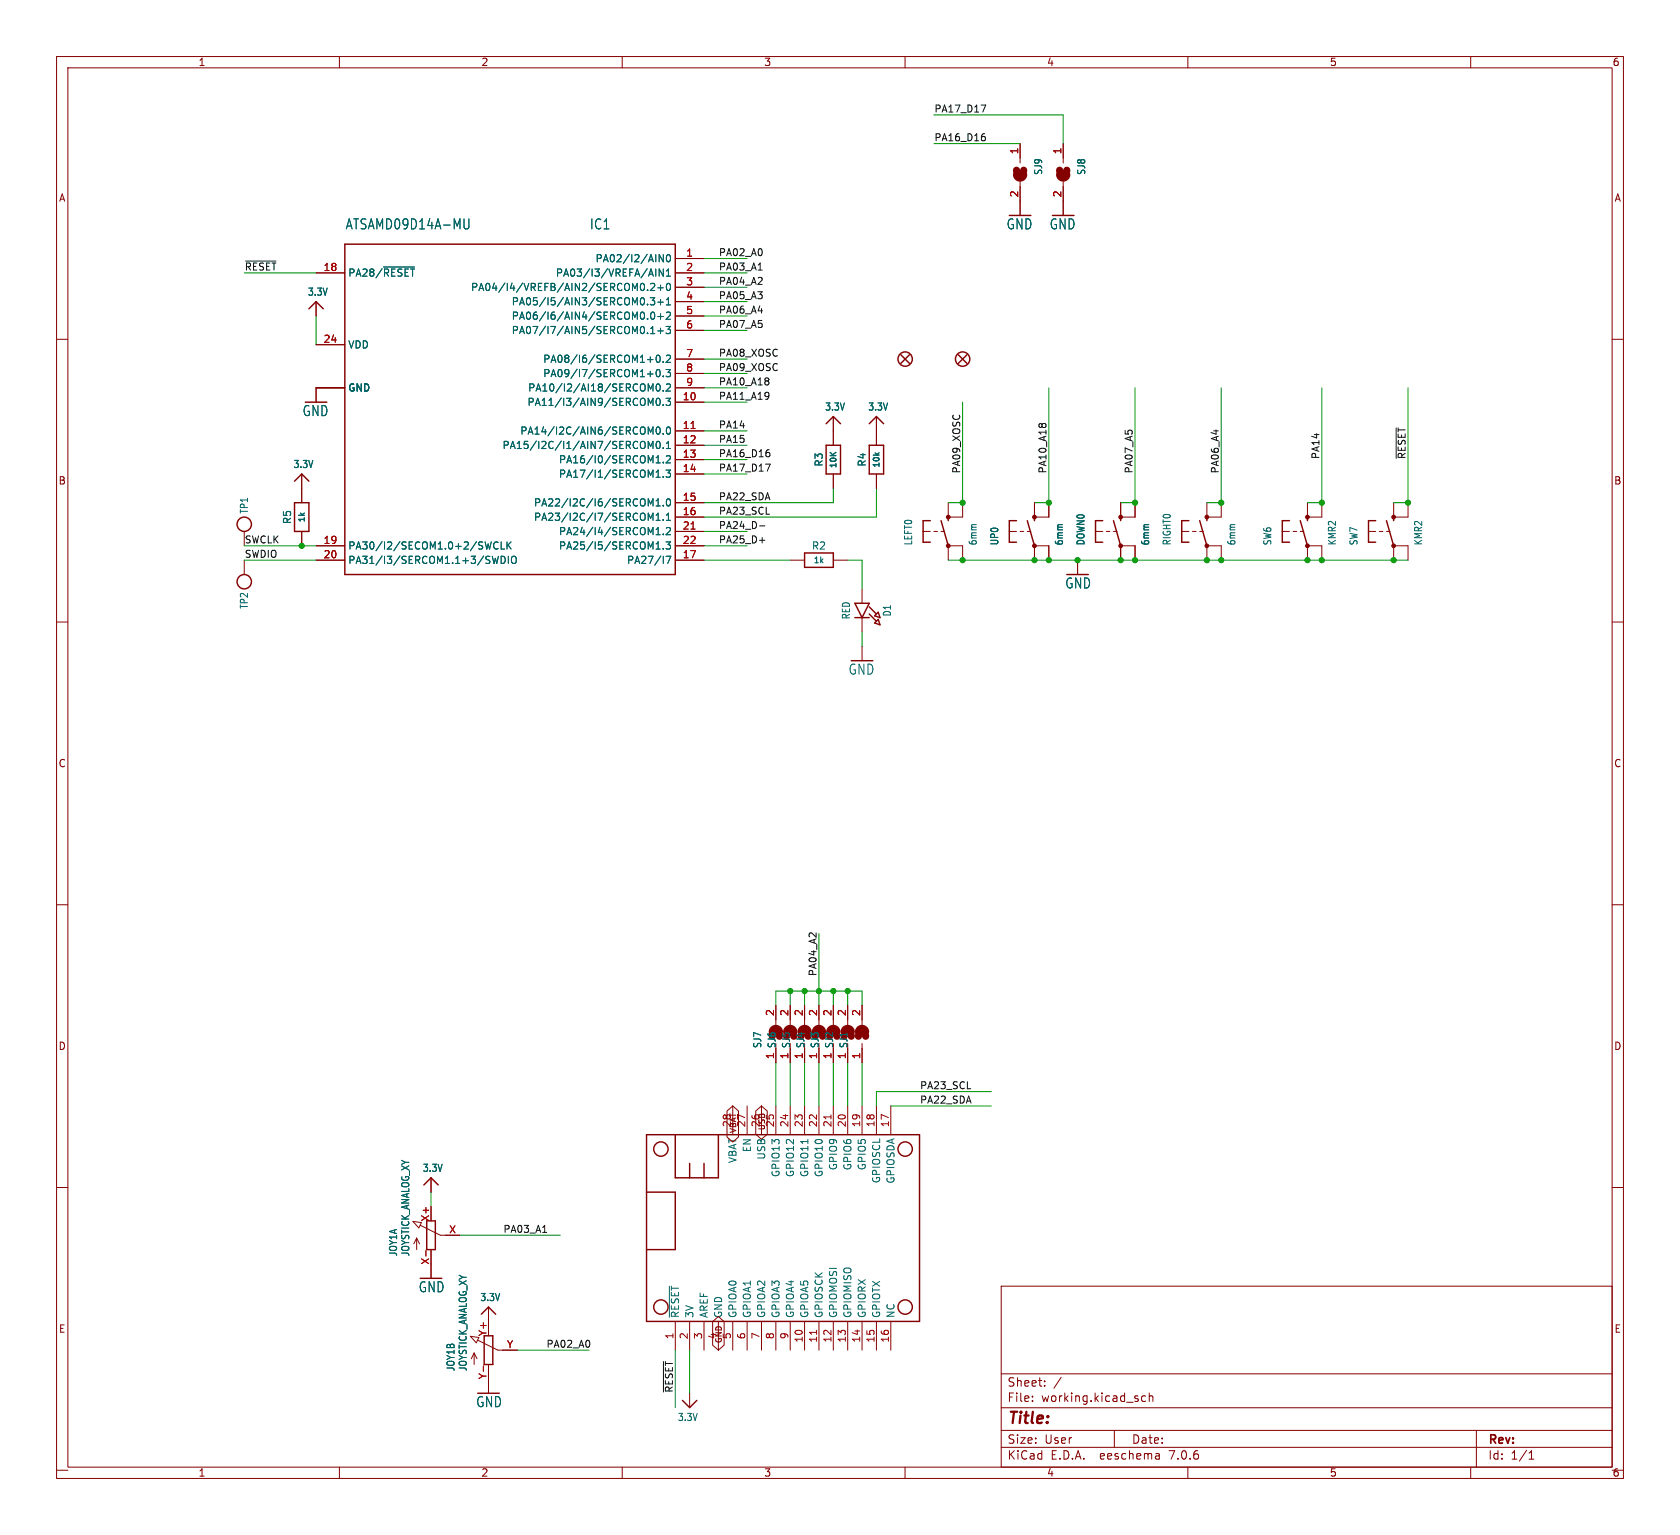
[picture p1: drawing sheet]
<svg xmlns="http://www.w3.org/2000/svg" width="297mm" height="271mm" viewBox="0 0 297 271" stroke-linecap="round" stroke-linejoin="round" font-family="sans-serif">
<g fill="none" stroke="#840000" stroke-width=".18">
<path d="M10 10h277v251.4h-277zM12 12h273v247.4h-273zM60 10v2M110 10v2M160 10v2M210 10v2M260 10v2M180.3 25.4v3.4M180.3 32.1v6M188 25.4v3.4M188 32.1v6M10 60h2"/>
<path d="M55.9 53.3v2.6M55.9 48.3h5.1M119.4 45.7h5.1M119.4 48.3h5.1M119.4 50.8h5.1M119.4 53.3h5.1M119.4 55.9h5.1M119.4 58.4h5.1M285 60h2M55.9 61h5.1M61 68.6h-5.1v2.5M119.4 71.1h5.1"/>
<path d="M119.4 76.2h5.1M119.4 78.7h5.1M119.4 68.6h5.1M119.4 63.5h5.1M119.4 66h5.1M147.3 73.7v5M154.9 73.7v5M43.2 94v2.5M43.2 99.1v2.5M53.3 83.8v5.1M53.3 94v2.5M55.9 96.5h5.1"/>
<path d="M55.9 99.1h5.1M119.4 96.5h5.1M119.4 94h5.1M119.4 91.4h5.1M119.4 99.1h5.1M119.4 81.3h5.1M119.4 83.8h5.1M119.4 88.9h5.1M139.7 99.1h2.5M147.3 99.1h2.6M147.3 83.8v2.6M154.9 83.8v2.6"/>
<path d="M163.2 94h1.3M165.1 94h.6M166.4 94h.6M167.6 99.1v-2.6h2.6v2.6M167.6 88.9v2.5h2.6v-2.5M178.4 94h1.3M180.3 94h.7M181.6 94h.6M182.9 99.1v-2.6h2.5v2.6M182.9 88.9v2.5h2.5v-2.5M190.5 99.1v2.5M193.7 94h1.2"/>
<path d="M195.6 94h.6M196.8 94h.7M198.1 99.1v-2.6h2.6v2.6M198.1 88.9v2.5h2.6v-2.5M208.9 94h1.3M210.8 94h.7M212.1 94h.6M213.4 99.1v-2.6h2.5v2.6M213.4 88.9v2.5h2.5v-2.5M226.7 94h1.3M228.6 94h.6M229.9 94h.6"/>
<path d="M231.1 99.1v-2.6h2.6v2.6M231.1 88.9v2.5h2.6v-2.5M241.9 94h1.3M243.8 94h.7M245.1 94h.6M246.4 99.1v-2.6h2.5v2.6M246.4 88.9v2.5h2.5v-2.5M10 110h2M152.4 104.1v2.6M152.4 109.2v2.6M152.4 114.3v2.5M285 110h2"/>
<path d="M10 160h2M285 160h2M137.2 177.8v3.4M139.7 177.8v3.4M142.2 177.8v3.4M144.8 177.8v3.4M147.3 177.8v3.4M149.9 177.8v3.4M152.4 177.8v3.4M128.5 196.5l1-.9 1.1 .9v4.6l-1.1 .9-1-.9zM129.5 195.6v5.1M132.1 195.6v5.1"/>
<path d="M133.6 196.5l1-.9 1 .9v4.1l-1 .9-1-.9zM134.6 195.6v5.1M137.2 185.4v2.6M137.2 195.6v5.1M139.7 185.4v2.6M139.7 195.6v5.1M142.2 185.4v2.6M142.2 195.6v5.1M144.8 185.4v2.6M144.8 195.6v5.1M147.3 185.4v2.6M147.3 195.6v5.1"/>
<path d="M149.9 185.4v2.6M149.9 195.6v5.1M152.4 184.5v3.5M152.4 195.6v5.1M154.9 195.6v5.1M157.5 195.6v5.1M10 210h2M73 216l1.5 .2-.5 .9zM73.7 218.9l.5 1.1M73.7 218.9v2.1M73.7 218.9l-.5 1.1M74.3 216.7l3.6 1.7h3.4"/>
<path d="M76.2 208.3v2.5M285 210h2M76.2 221v5.1M83.2 236.3l1.5 .2-.5 1zM83.8 239.3v2M83.8 239.3l-.5 1M83.8 239.3l.5 1M84.5 237l3.5 1.8h3.4M86.4 231.1v2.6M119.4 233.7v5.1M121.9 233.7v5.1M124.5 233.7v5.1"/>
<path d="M126 233.7l1-.9 1 .9v4.2l-1 .9-1-.9zM127 233.7v5.1M129.5 233.7v5.1M132.1 233.7v5.1M134.6 233.7v5.1M137.2 233.7v5.1M139.7 233.7v5.1M142.2 233.7v5.1M144.8 233.7v5.1M147.3 233.7v5.1M149.9 233.7v5.1M152.4 233.7v5.1"/>
<path d="M154.9 233.7v5.1M157.5 233.7v5.1M177 227.4h108v32h-108zM10 260h2M60 259.4v2M86.4 241.3v5.1M110 259.4v2M121.9 246.4v2.5M160 259.4v2M177 255.9h108M177 252.9h108M177 248.9h108"/>
<path d="M177 242.9h108M182.5 247.7v.1M182.5 246.9v.1M184.7 245v.1M184.7 244.2v.2M187.6 243.6l-1.3 1.9M197 252.9v3M202.5 246.9l-.4-.1-.3 .3v.4l.2 .3h.5M203.2 247l.2-.2 .3 .1 .1 .9M203.2 246.3v1.5M204.9 257.1l.1 .9M205 258h-.2"/>
<path d="M205 257.4l-.2 .1M210 259.4v2M260 259.4v2M261 252.9v6.5M270.3 258h.9M270.3 257l.4-.5v1.5M285 260h2"/>
</g>
<g fill="none" stroke="#840000" stroke-width=".25">
<path d="M54.6 54.6l1.3-1.3 1.2 1.3M61 43.2h58.4v58.4h-58.4zM146 78.7h2.6v5.1h-2.6zM146 74.9l1.3-1.2 1.3 1.2M153.7 78.7h2.5v5.1h-2.5zM153.7 74.9l1.2-1.2 1.3 1.2M159.3 62.7l1.5 1.6M160.8 62.7l-1.5 1.6M169.4 62.7l1.5 1.6M170.9 62.7l-1.5 1.6M52.1 88.9h2.5v5.1h-2.5zM52.1 85.1l1.2-1.3 1.3 1.3"/>
<path d="M142.2 97.8h5.1v2.5h-5.1zM164.5 92.1h-1.3v3.8h1.3M166.4 92.1l1.2 4.4M167.6 91.4v.7M179.7 92.1h-1.3v3.8h1.3M181.6 92.1l1.3 4.4M182.9 91.4v.7M194.9 92.1h-1.2v3.8h1.2M196.8 92.1l1.3 4.4M198.1 91.4v.7M210.2 92.1h-1.3v3.8h1.3M212.1 92.1l1.3 4.4"/>
<path d="M213.4 91.4v.7M228 92.1h-1.3v3.8h1.3M229.9 92.1l1.2 4.4M231.1 91.4v.7M243.2 92.1h-1.3v3.8h1.3M245.1 92.1l1.3 4.4M246.4 91.4v.7M151.1 106.7h2.6l-1.3 2.5zM151.1 109.2h2.6M153.7 107.3l1.2 1.3M153.7 108.6l1.2 1.3M154.6 108.9l.7-.6 .3 .9z"/>
<path d="M154.6 110.2l.7-.7 .3 1zM74.9 209.5l1.3-1.2 1.3 1.2M75.4 215.9h1.6v5.1h-1.6zM114.3 210.8h5.1v10.2h-5.1M114.3 200.7h48.3v33h-48.3zM119.4 200.7v7.6h7.6v-7.6M121.9 205.7v2.6M124.5 205.7v2.6M85.1 232.4l1.3-1.3 1.2 1.3M85.6 236.2h1.5v5.1h-1.5zM120.6 247.6l1.3 1.3 1.3-1.3"/>
<circle cx="160" cy="63.5" r="1.27"/>
<circle cx="170.2" cy="63.5" r="1.27"/>
<circle cx="43.2" cy="92.7" r="1.27"/>
<circle cx="43.2" cy="102.9" r="1.27"/>
<circle cx="116.8" cy="203.2" r="1.27"/>
<circle cx="160" cy="203.2" r="1.27"/>
<circle cx="116.8" cy="231.1" r="1.27"/>
<circle cx="160" cy="231.1" r="1.27"/>
</g>
<g fill="#840000" stroke="#840000" stroke-width=".18">
<circle cx="246.4" cy="96.5" r=".33"/>
<circle cx="246.4" cy="91.4" r=".33"/>
<circle cx="198.1" cy="96.5" r=".33"/>
<circle cx="198.1" cy="91.4" r=".33"/>
<circle cx="213.4" cy="96.5" r=".33"/>
<circle cx="213.4" cy="91.4" r=".33"/>
<circle cx="231.1" cy="96.5" r=".33"/>
<circle cx="231.1" cy="91.4" r=".33"/>
<circle cx="182.9" cy="96.5" r=".33"/>
<circle cx="182.9" cy="91.4" r=".33"/>
<circle cx="167.6" cy="96.5" r=".33"/>
<circle cx="167.6" cy="91.4" r=".33"/>
</g>
<path d="M179.7 30.1a.64 .64 0 0 0 .6 .6 .64 .64 0 0 0 .7-.6M179.7 30.9a.64 .64 0 0 0 .6 .6 .64 .64 0 0 0 .7-.6M187.3 30.1a.64 .64 0 0 0 .7 .6 .64 .64 0 0 0 .6-.6M187.3 30.9a.64 .64 0 0 0 .7 .6 .64 .64 0 0 0 .6-.6M136.5 182.5a.64 .64 0 0 1 .7-.6 .64 .64 0 0 1 .6 .6M139.1 182.5a.64 .64 0 0 1 .6-.6 .64 .64 0 0 1 .6 .6M141.6 182.5a.64 .64 0 0 1 .6-.6 .64 .64 0 0 1 .7 .6M144.1 182.5a.64 .64 0 0 1 .7-.6 .64 .64 0 0 1 .6 .6M146.7 182.5a.64 .64 0 0 1 .6-.6 .64 .64 0 0 1 .7 .6M149.2 182.5a.64 .64 0 0 1 .7-.6 .64 .64 0 0 1 .6 .6M151.8 183.3a.64 .64 0 0 1 .6-.7 .64 .64 0 0 1 .6 .7M151.8 182.5a.64 .64 0 0 1 .6-.6 .64 .64 0 0 1 .6 .6" fill="none" stroke="#840000" stroke-width="1.3"/>
<g fill="none" stroke="#006464" stroke-width=".18">
<path d="M82.9 38.7l-.1 1.6-.2 .2h-.3l-.3-.4M67.8 47.2h5.5M113.5 50.1a.68 .68 0 0 1 .5 .6 .68 .68 0 0 1-.5 .7M114.5 51.3v.1M114.5 53.8v.1M114.5 56.3v.2M114.5 58.9v.1M115 52.6h.7l-.4 .5 .4 .2v.5l-.2 .1-.5-.1M115 50.2l.5-.1 .2 .4-.7 .9h.7M115 59h.7M115 58.1l.4-.4v1.3M115.1 55.3l.2-.1a.68 .68 0 0 1 .5 .6 .68 .68 0 0 1-.5 .7l-.2-.2-.1-.3z"/>
<path d="M115.9 47.6v1.2M116.3 50.9h1M116.3 53.4h1M116.3 56h1M116.3 58.5h1M116.8 50.4v1M116.8 53v.9M116.8 55.5v1M116.8 58v1M117.3 45v1.3l-.8-1.3v1.3M117.3 47.6v1.2l-.8-1.2v1.2M117.7 57.7h.8l-.4 .5 .4 .1v.6l-.2 .1-.6-.1"/>
<path d="M117.8 55.3l.5-.1 .2 .4-.8 .9h.8M117.8 47.9l.4-.3v1.2M117.8 53l.4-.4v1.3M117.8 48.8h.7M117.8 53.9h.7M117.9 45.2l.2-.2a.68 .68 0 0 1 .4 .7 .68 .68 0 0 1-.4 .6l-.2-.1-.1-.4zM117.9 50.2l.2-.1a.68 .68 0 0 1 .4 .6 .68 .68 0 0 1-.4 .7l-.2-.1-.1-.4zM113.5 78a.43 .43 0 0 1 .6 .5v.4a.43 .43 0 0 1-.6 .4M114.6 67.9l.4 .9 .4-.9v1.3M114.6 79.3v-1.3l.4 1 .4-1v1.3M115 71.3l.4-.9v1.3M115 76.4l.4-.9v1.3"/>
<path d="M116.1 70.6l.2-.2a.68 .68 0 0 1 .4 .7 .68 .68 0 0 1-.4 .6l-.2-.1-.1-.4zM116.1 62.9l.2-.1a.68 .68 0 0 1 .4 .6 .68 .68 0 0 1-.4 .7l-.2-.1-.1-.4zM116.1 65.5l.2-.2a.68 .68 0 0 1 .4 .7 .68 .68 0 0 1-.4 .6l-.2-.1-.1-.4zM116.1 68l.2-.1a.68 .68 0 0 1 .4 .6 .68 .68 0 0 1-.4 .7l-.2-.2-.1-.3zM116.1 75.6l.2-.1a.68 .68 0 0 1 .4 .6 .68 .68 0 0 1-.4 .7l-.2-.1-.1-.4zM116.1 78.2l.2-.2a.68 .68 0 0 1 .4 .7 .68 .68 0 0 1-.4 .6l-.2-.1-.1-.4zM117.3 64v.1M117.3 66.5v.1M117.3 69v.2M117.3 71.6v.1M117.3 76.7v.1M117.3 79.2v.1"/>
<path d="M117.7 65.3h.8l-.4 .5 .4 .2v.5l-.2 .1-.6-.1M117.7 70.4h.8l-.4 .5 .4 .1v.6l-.2 .1-.6-.1M117.8 62.9l.5-.1 .2 .4-.8 .9h.8M117.8 68l.5-.1 .2 .4-.8 .9h.8M117.8 79.3h.7M117.8 78.4l.4-.4v1.3M117.9 75.6l.2-.1a.68 .68 0 0 1 .4 .6 .68 .68 0 0 1-.4 .7l-.2-.1-.1-.4zM86.8 95.8l-.3 1.3M88.1 96a.6 .6 0 0 0-.9 .4 .6 .6 0 0 0 .6 .7l.3-.1M88.1 98.4l-.3 1.2-.2-.9-.3 .9M88.6 98.4a.64 .64 0 0 1 .7 .6 .64 .64 0 0 1-.7 .6zM88.6 95.8v1.3h.6"/>
<path d="M89.6 95.8v1.3M89.8 96.4l.6 .7M89.9 98.4v1.2M90.4 95.8l-.8 .8M90.5 98.6l.2-.2a.43 .43 0 0 1 .6 .4v.4a.42 .42 0 0 1-.5 .5 .42 .42 0 0 1-.4-.5zM114.6 90.7l.4 1 .4-1v1.3M115 89.1l.4-.9v1.3M116 81.9h.7M116 88.6l.4-.4v1.3M116 91.1l.4-.4v1.3M116 84.4h.7M116 89.5h.7"/>
<path d="M116 92h.7M116 97.1h.7M116 94.6h.7M116.2 80.8l.2-.2v1.3M116.2 83.3l.2-.2v1.3M116.2 93.5l.2-.2v1.3M116.2 96l.2-.2v1.3M117.3 81.7v.2M117.3 84.3v.1M117.3 89.4v.1M117.3 91.9v.1M117.3 94.4v.2"/>
<path d="M117.3 97v.1M117.7 83.1h.8l-.4 .5 .4 .1v.6l-.2 .1-.6-.1M117.7 95.8h.8l-.4 .5 .4 .1v.6l-.2 .1-.6-.1M117.7 98.4h.9l-.6 1.2M117.8 80.7l.5-.1 .2 .4-.8 .9h.8M117.8 93.4l.5-.1 .2 .4-.8 .9h.8M117.8 91.1l.4-.4v1.3M117.8 92h.7M117.9 88.3l.2-.1a.68 .68 0 0 1 .4 .6 .68 .68 0 0 1-.4 .7l-.2-.1-.1-.4zM142.8 201.5v.7M118.3 227.5v5.4"/>
</g>
<path d="M122.2 75.8h.7M122.2 93.6h.7M146.9 197.2v.7M75.3 221.2v.9M144.4 235.3v.7M85.5 241.5v1" fill="none" stroke="#a90000" stroke-width=".18"/>
<g fill="none" stroke="#0f0f0f" stroke-width=".18">
<path d="M173.4 18.6h.9l-.6 1.2M173.9 23.7h.2M174 24.1l.2 .3v.3l-.2 .2M43.4 46.2h5.4M134 47.8h.7M135.8 79.5h.2M135.8 66.9l.1 .2-.1 .2M135.8 67.4l.1 .2-.1 .4M135.8 69.4l.1 .7-.1 .4M135.9 69.9l-.1 .2M183.7 75l.2-.1 .2 .1M184.3 75l.1-.1 .5 .1"/>
<path d="M246.8 75.7v5.4M134.3 93h.9M134.3 95.5h.9M135.3 82.1h.9l-.6 1.2M135.9 80l.2 .2v.3l-.2 .3M95.9 217.9h.7M117.3 240.8v5.4"/>
</g>
<g fill="none" stroke="#009600" stroke-width=".18">
<path d="M165.1 20.3h22.9v5.1M165.1 25.4h15.2M43.2 48.3h12.7M55.9 55.9v5.1M124.5 58.4h7.6M124.5 55.9h7.6M124.5 45.7h7.6M124.5 50.8h7.6M124.5 53.3h7.6M124.5 48.3h7.6M124.5 63.5h7.6M124.5 68.6h7.6"/>
<path d="M124.5 71.1h7.6M124.5 66h7.6M124.5 76.2h7.6M124.5 78.7h7.6M170.2 71.1v17.8h-2.6M185.4 68.6v20.3h-2.5M200.7 68.6v20.3h-2.6M215.9 68.6v20.3h-2.5M233.7 68.6v20.3h-2.6M248.9 68.6v20.3h-2.5M43.2 99.1h12.7M43.2 96.5h12.7"/>
<path d="M124.5 99.1h15.2M124.5 96.5h7.6M124.5 94h7.6M124.5 81.3h7.6M124.5 83.8h7.6M147.3 86.4v2.5h-22.8M149.9 99.1h2.5v5M154.9 86.4v5h-30.4M167.6 99.1h81.3M152.4 111.8v2.5M137.2 177.8v-2.5h15.2v2.5M139.7 175.3v2.5"/>
<path d="M142.2 175.3v2.5M144.8 165.1v12.7M147.3 175.3v2.5M149.9 175.3v2.5M137.2 188v7.6M139.7 188v7.6M142.2 188v7.6M144.8 188v7.6M147.3 188v7.6M149.9 188v7.6M152.4 188v7.6M157.5 195.6h17.8"/>
<path d="M175.3 193h-20.4v2.6M76.2 210.8v2.6M81.3 218.4h17.8M91.4 238.8h12.7M119.4 238.8v10.1M121.9 238.8v7.6"/>
</g>
<g fill="#009600" stroke="#009600" stroke-width=".18">
<circle cx="233.7" cy="99.1" r=".46"/>
<circle cx="246.4" cy="99.1" r=".46"/>
<circle cx="198.1" cy="99.1" r=".46"/>
<circle cx="190.5" cy="99.1" r=".46"/>
<circle cx="185.4" cy="99.1" r=".46"/>
<circle cx="200.7" cy="99.1" r=".46"/>
<circle cx="215.9" cy="88.9" r=".46"/>
<circle cx="213.4" cy="99.1" r=".46"/>
<circle cx="248.9" cy="88.9" r=".46"/>
<circle cx="233.7" cy="88.9" r=".46"/>
<circle cx="231.1" cy="99.1" r=".46"/>
<circle cx="215.9" cy="99.1" r=".46"/>
<circle cx="142.2" cy="175.3" r=".46"/>
<circle cx="144.8" cy="175.3" r=".46"/>
<circle cx="149.9" cy="175.3" r=".46"/>
<circle cx="147.3" cy="175.3" r=".46"/>
<circle cx="139.7" cy="175.3" r=".46"/>
<circle cx="170.2" cy="99.1" r=".46"/>
<circle cx="170.2" cy="88.9" r=".46"/>
<circle cx="182.9" cy="99.1" r=".46"/>
<circle cx="200.7" cy="88.9" r=".46"/>
<circle cx="185.4" cy="88.9" r=".46"/>
<circle cx="53.3" cy="96.5" r=".46"/>
</g>
<text font-size="2.8" fill="#840000" x="178" y="252.3">Title:</text>
<g font-size="2.5" fill="#006464">
<text x="61" y="40.8">ATSAMD09D14A-MU</text>
<text x="104.2" y="40.8">IC1</text>
<text x="177.9" y="40.8">GND</text>
<text x="185.5" y="40.8">GND</text>
<text x="53.4" y="73.8">GND</text>
<text x="188.2" y="104.3">GND</text>
<text x="149.9" y="119.5">GND</text>
<text x="73.9" y="228.7">GND</text>
<text x="84.1" y="249.1">GND</text>
</g>
<g font-size="2.1" fill="#840000">
<text x="178" y="245.4">Sheet:</text>
<text x="178" y="248.1">File:</text>
<text x="184.1" y="248.1">working.kicad_sch</text>
<text x="178" y="255.5">Size:</text>
<text x="184.7" y="255.5">User</text>
<text x="200" y="255.5">Date:</text>
<text x="263" y="255.7">Rev:</text>
<text x="178" y="258.3">KiCad</text>
<text x="185.7" y="258.3">E.D.A.</text>
<text x="194.6" y="258.3">eeschema</text>
<text x="207" y="258.3">7.0.6</text>
<text x="263" y="258.3">Id:</text>
<text x="267.1" y="258.3">1/1</text>
</g>
<g font-size="1.8" fill="#840000">
<text x="35" y="11.9">1</text>
<text x="85" y="11.9">2</text>
<text x="135" y="11.9">3</text>
<text x="185" y="11.9">4</text>
<text x="235" y="11.9">5</text>
<text x="285" y="11.9">6</text>
<text x="10.3" y="35.9">A</text>
<text x="285.3" y="35.9">A</text>
<text x="10.3" y="85.9">B</text>
<text x="285.3" y="85.9">B</text>
<text x="10.3" y="135.9">C</text>
<text x="285.3" y="135.9">C</text>
<text x="10.3" y="185.9">D</text>
<text x="285.3" y="185.9">D</text>
<text x="129.3" y="199.4" transform="rotate(-90 129.3 199.4)">28</text>
<text x="131.8" y="199.4" transform="rotate(-90 131.8 199.4)">27</text>
<text x="134.4" y="199.4" transform="rotate(-90 134.4 199.4)">26</text>
<text x="136.9" y="199.4" transform="rotate(-90 136.9 199.4)">25</text>
<text x="10.3" y="235.9">E</text>
<text x="126.7" y="236.9" transform="rotate(-90 126.7 236.9)">4</text>
<text x="129.3" y="236.9" transform="rotate(-90 129.3 236.9)">5</text>
<text x="285.3" y="235.9">E</text>
<text x="35" y="261.3">1</text>
<text x="85" y="261.3">2</text>
<text x="135" y="261.3">3</text>
<text x="185" y="261.3">4</text>
<text x="235" y="261.3">5</text>
<text x="285" y="261.3">6</text>
</g>
<g font-size="1.8" fill="#a90000">
<text x="180.1" y="27.4" transform="rotate(-90 180.1 27.4)">1</text>
<text x="187.7" y="27.4" transform="rotate(-90 187.7 27.4)">1</text>
<text x="180.1" y="35" transform="rotate(-90 180.1 35)">2</text>
<text x="187.7" y="35" transform="rotate(-90 187.7 35)">2</text>
<text x="121.2" y="45.5">1</text>
<text x="57.1" y="48">18</text>
<text x="121.2" y="48">2</text>
<text x="121.2" y="50.5">3</text>
<text x="121.2" y="53.1">4</text>
<text x="121.2" y="55.6">5</text>
<text x="121.2" y="58.2">6</text>
<text x="57.1" y="60.7">24</text>
<text x="121.2" y="63.2">7</text>
<text x="121.2" y="65.8">8</text>
<text x="120.6" y="70.9">10</text>
<text x="121.2" y="68.3">9</text>
<text x="120.6" y="75.9">11</text>
<text x="120.6" y="78.5">12</text>
<text x="120.6" y="81">13</text>
<text x="120.6" y="83.6">14</text>
<text x="120.6" y="88.6">15</text>
<text x="120.6" y="91.2">16</text>
<text x="120.6" y="93.7">21</text>
<text x="57.1" y="96.3">19</text>
<text x="57.1" y="98.8">20</text>
<text x="120.6" y="98.8">17</text>
<text x="120.6" y="96.3">22</text>
<text x="136.9" y="179.8" transform="rotate(-90 136.9 179.8)">2</text>
<text x="139.4" y="179.8" transform="rotate(-90 139.4 179.8)">2</text>
<text x="142" y="179.8" transform="rotate(-90 142 179.8)">2</text>
<text x="144.5" y="179.8" transform="rotate(-90 144.5 179.8)">2</text>
<text x="147.1" y="179.8" transform="rotate(-90 147.1 179.8)">2</text>
<text x="149.6" y="179.8" transform="rotate(-90 149.6 179.8)">2</text>
<text x="152.1" y="179.8" transform="rotate(-90 152.1 179.8)">2</text>
<text x="139.4" y="187.4" transform="rotate(-90 139.4 187.4)">1 SJ5</text>
<text x="144.5" y="187.4" transform="rotate(-90 144.5 187.4)">1 SJ3</text>
<text x="147.1" y="187.4" transform="rotate(-90 147.1 187.4)">1 SJ2</text>
<text x="149.6" y="187.4" transform="rotate(-90 149.6 187.4)">1 SJ1</text>
<text x="152.1" y="187.4" transform="rotate(-90 152.1 187.4)">1</text>
<text x="139.4" y="199.4" transform="rotate(-90 139.4 199.4)">24</text>
<text x="142" y="199.4" transform="rotate(-90 142 199.4)">23</text>
<text x="144.5" y="199.4" transform="rotate(-90 144.5 199.4)">22</text>
<text x="147.1" y="199.4" transform="rotate(-90 147.1 199.4)">21</text>
<text x="149.6" y="199.4" transform="rotate(-90 149.6 199.4)">20</text>
<text x="152.1" y="199.4" transform="rotate(-90 152.1 199.4)">19</text>
<text x="154.7" y="199.4" transform="rotate(-90 154.7 199.4)">18</text>
<text x="157.2" y="199.4" transform="rotate(-90 157.2 199.4)">17</text>
<text x="75.9" y="216.1" transform="rotate(-90 75.9 216.1)">X+</text>
<text x="79.3" y="218.2">X</text>
<text x="75.9" y="223.7" transform="rotate(-90 75.9 223.7)">X-</text>
<text x="86.1" y="236.4" transform="rotate(-90 86.1 236.4)">Y+</text>
<text x="89.5" y="238.5">Y</text>
<text x="119.1" y="236.9" transform="rotate(-90 119.1 236.9)">1</text>
<text x="121.7" y="236.9" transform="rotate(-90 121.7 236.9)">2</text>
<text x="124.2" y="236.9" transform="rotate(-90 124.2 236.9)">3</text>
<text x="131.8" y="236.9" transform="rotate(-90 131.8 236.9)">6</text>
<text x="134.4" y="236.9" transform="rotate(-90 134.4 236.9)">7</text>
<text x="136.9" y="236.9" transform="rotate(-90 136.9 236.9)">8</text>
<text x="139.4" y="236.9" transform="rotate(-90 139.4 236.9)">9</text>
<text x="142" y="237.5" transform="rotate(-90 142 237.5)">10</text>
<text x="144.5" y="237.5" transform="rotate(-90 144.5 237.5)">11</text>
<text x="147.1" y="237.5" transform="rotate(-90 147.1 237.5)">12</text>
<text x="149.6" y="237.5" transform="rotate(-90 149.6 237.5)">13</text>
<text x="152.1" y="237.5" transform="rotate(-90 152.1 237.5)">14</text>
<text x="154.7" y="237.5" transform="rotate(-90 154.7 237.5)">15</text>
<text x="157.2" y="237.5" transform="rotate(-90 157.2 237.5)">16</text>
<text x="86.1" y="244" transform="rotate(-90 86.1 244)">Y-</text>
</g>
<g font-size="1.8" fill="#006464">
<text x="184.4" y="31" transform="rotate(-90 184.4 31)">SJ9</text>
<text x="192.1" y="31" transform="rotate(-90 192.1 31)">SJ8</text>
<text x="105.2" y="46.6">PA02/I2/AIN0</text>
<text x="54.3" y="52.5">3.3V</text>
<text x="61.5" y="49.1">PA28/~{RESET}</text>
<text x="83.2" y="51.7">PA04/I4/VREFB/AIN2/SERCOM0.2+0</text>
<text x="98.2" y="49.1">PA03/I3/VREFA/AIN1</text>
<text x="90.4" y="54.2">PA05/I5/AIN3/SERCOM0.3+1</text>
<text x="90.4" y="56.7">PA06/I6/AIN4/SERCOM0.0+2</text>
<text x="90.4" y="59.3">PA07/I7/AIN5/SERCOM0.1+3</text>
<text x="61.5" y="61.8">VDD</text>
<text x="95.9" y="64.4">PA08/I6/SERCOM1+0.2</text>
<text x="61.5" y="69.4">GND</text>
<text x="93.1" y="72">PA11/I3/AIN9/SERCOM0.3</text>
<text x="93.3" y="69.4">PA10/I2/AI18/SERCOM0.2</text>
<text x="95.9" y="66.9">PA09/I7/SERCOM1+0.3</text>
<text x="91.9" y="77.1">PA14/I2C/AIN6/SERCOM0.0</text>
<text x="145.8" y="72.8">3.3V</text>
<text x="153.4" y="72.8">3.3V</text>
<text x="51.8" y="83">3.3V</text>
<text x="88.7" y="79.6">PA15/I2C/I1/AIN7/SERCOM0.1</text>
<text x="98.7" y="82.1">PA16/I0/SERCOM1.2</text>
<text x="145.6" y="82.6" transform="rotate(-90 145.6 82.6)">R3</text>
<text x="153.3" y="82.6" transform="rotate(-90 153.3 82.6)">R4</text>
<text x="94.3" y="89.8">PA22/I2C/I6/SERCOM1.0</text>
<text x="98.7" y="84.7">PA17/I1/SERCOM1.3</text>
<text x="44" y="91" transform="rotate(-90 44 91)">TP1</text>
<text x="51.7" y="92.8" transform="rotate(-90 51.7 92.8)">R5</text>
<text x="94.3" y="92.3">PA23/I2C/I7/SERCOM1.1</text>
<text x="98.7" y="94.8">PA24/I4/SERCOM1.2</text>
<text x="61.5" y="97.4">PA30/I2/SECOM1.0+2/SWCLK</text>
<text x="61.5" y="99.9">PA31/I3/SERCOM1.1+3/SWDIO</text>
<text x="98.7" y="97.4">PA25/I5/SERCOM1.3</text>
<text x="110.7" y="99.9">PA27/I7</text>
<text x="143.4" y="97.4">R2</text>
<text x="161.5" y="96.5" transform="rotate(-90 161.5 96.5)">LEFT0</text>
<text x="172.9" y="96.5" transform="rotate(-90 172.9 96.5)">6mm</text>
<text x="176.7" y="96.5" transform="rotate(-90 176.7 96.5)">UP0</text>
<text x="188.1" y="96.5" transform="rotate(-90 188.1 96.5)">6mm</text>
<text x="191.9" y="96.5" transform="rotate(-90 191.9 96.5)">DOWN0</text>
<text x="203.4" y="96.5" transform="rotate(-90 203.4 96.5)">6mm</text>
<text x="207.2" y="96.5" transform="rotate(-90 207.2 96.5)">RIGHT0</text>
<text x="218.6" y="96.5" transform="rotate(-90 218.6 96.5)">6mm</text>
<text x="225" y="96.5" transform="rotate(-90 225 96.5)">SW6</text>
<text x="236.4" y="96.5" transform="rotate(-90 236.4 96.5)">KMR2</text>
<text x="240.2" y="96.5" transform="rotate(-90 240.2 96.5)">SW7</text>
<text x="251.6" y="96.5" transform="rotate(-90 251.6 96.5)">KMR2</text>
<text x="44" y="107.8" transform="rotate(-90 44 107.8)">TP2</text>
<text x="150.5" y="109.6" transform="rotate(-90 150.5 109.6)">RED</text>
<text x="157.7" y="109.1" transform="rotate(-90 157.7 109.1)">D1</text>
<text x="134.8" y="185.4" transform="rotate(-90 134.8 185.4)">SJ7</text>
<text x="136.9" y="187.4" transform="rotate(-90 136.9 187.4)">1 SJ6</text>
<text x="142" y="187.4" transform="rotate(-90 142 187.4)">1 SJ4</text>
<text x="132.9" y="203.9" transform="rotate(-90 132.9 203.9)">EN</text>
<text x="74.6" y="207.4">3.3V</text>
<text x="130.4" y="205.8" transform="rotate(-90 130.4 205.8)">VBAT</text>
<text x="135.5" y="205.2" transform="rotate(-90 135.5 205.2)">USB</text>
<text x="138" y="208.3" transform="rotate(-90 138 208.3)">GPIO13</text>
<text x="140.6" y="208.3" transform="rotate(-90 140.6 208.3)">GPIO12</text>
<text x="143.1" y="208.3" transform="rotate(-90 143.1 208.3)">GPIO11</text>
<text x="145.6" y="208.3" transform="rotate(-90 145.6 208.3)">GPIO10</text>
<text x="148.2" y="207.1" transform="rotate(-90 148.2 207.1)">GPIO9</text>
<text x="150.7" y="207.1" transform="rotate(-90 150.7 207.1)">GPIO6</text>
<text x="153.3" y="207.1" transform="rotate(-90 153.3 207.1)">GPIO5</text>
<text x="155.8" y="209.4" transform="rotate(-90 155.8 209.4)">GPIOSCL</text>
<text x="158.3" y="209.4" transform="rotate(-90 158.3 209.4)">GPIOSDA</text>
<text x="70.4" y="222.3" transform="rotate(-90 70.4 222.3)">JOY1A</text>
<text x="72.6" y="222.3" transform="rotate(-90 72.6 222.3)">JOYSTICK_ANALOG_XY</text>
<text x="84.8" y="230.3">3.3V</text>
<text x="120.2" y="233.2" transform="rotate(-90 120.2 233.2)">~{RESET}</text>
<text x="122.8" y="233.2" transform="rotate(-90 122.8 233.2)">3V</text>
<text x="125.3" y="233.2" transform="rotate(-90 125.3 233.2)">AREF</text>
<text x="127.9" y="233.2" transform="rotate(-90 127.9 233.2)">GND</text>
<text x="130.4" y="233.2" transform="rotate(-90 130.4 233.2)">GPIOA0</text>
<text x="132.9" y="233.2" transform="rotate(-90 132.9 233.2)">GPIOA1</text>
<text x="135.5" y="233.2" transform="rotate(-90 135.5 233.2)">GPIOA2</text>
<text x="138" y="233.2" transform="rotate(-90 138 233.2)">GPIOA3</text>
<text x="140.6" y="233.2" transform="rotate(-90 140.6 233.2)">GPIOA4</text>
<text x="143.1" y="233.2" transform="rotate(-90 143.1 233.2)">GPIOA5</text>
<text x="145.6" y="233.2" transform="rotate(-90 145.6 233.2)">GPIOSCK</text>
<text x="148.2" y="233.2" transform="rotate(-90 148.2 233.2)">GPIOMOSI</text>
<text x="150.7" y="233.2" transform="rotate(-90 150.7 233.2)">GPIOMISO</text>
<text x="153.3" y="233.2" transform="rotate(-90 153.3 233.2)">GPIORX</text>
<text x="155.8" y="233.2" transform="rotate(-90 155.8 233.2)">GPIOTX</text>
<text x="158.3" y="233.2" transform="rotate(-90 158.3 233.2)">NC</text>
<text x="80.6" y="242.6" transform="rotate(-90 80.6 242.6)">JOY1B</text>
<text x="82.7" y="242.6" transform="rotate(-90 82.7 242.6)">JOYSTICK_ANALOG_XY</text>
<text x="119.7" y="251.5">3.3V</text>
</g>
<g font-size="1.7" fill="#0f0f0f">
<text x="165.1" y="20">PA17_D17</text>
<text x="165.1" y="25.1">PA16_D16</text>
<text x="43.2" y="47.9">~{RESET}</text>
<text x="127" y="47.9">PA03_A1</text>
<text x="127" y="45.4">PA02_A0</text>
<text x="127" y="50.5">PA04_A2</text>
<text x="127" y="53">PA05_A3</text>
<text x="127" y="58.1">PA07_A5</text>
<text x="127" y="55.5">PA06_A4</text>
<text x="127" y="65.7">PA09_XOSC</text>
<text x="127" y="63.2">PA08_XOSC</text>
<text x="127" y="68.2">PA10_A18</text>
<text x="127" y="70.8">PA11_A19</text>
<text x="127" y="75.9">PA14</text>
<text x="127" y="83.5">PA17_D17</text>
<text x="127" y="80.9">PA16_D16</text>
<text x="127" y="78.4">PA15</text>
<text x="169.8" y="83.8" transform="rotate(-90 169.8 83.8)">PA09_XOSC</text>
<text x="185.1" y="83.8" transform="rotate(-90 185.1 83.8)">PA10_A18</text>
<text x="200.3" y="83.8" transform="rotate(-90 200.3 83.8)">PA07_A5</text>
<text x="215.6" y="83.8" transform="rotate(-90 215.6 83.8)">PA06_A4</text>
<text x="233.3" y="81.3" transform="rotate(-90 233.3 81.3)">PA14</text>
<text x="248.6" y="81.3" transform="rotate(-90 248.6 81.3)">~{RESET}</text>
<text x="127" y="88.6">PA22_SDA</text>
<text x="127" y="91.1">PA23_SCL</text>
<text x="127" y="93.6">PA24_D-</text>
<text x="43.2" y="98.7">SWDIO</text>
<text x="43.2" y="96.2">SWCLK</text>
<text x="127" y="96.2">PA25_D+</text>
<text x="144.4" y="172.7" transform="rotate(-90 144.4 172.7)">PA04_A2</text>
<text x="162.6" y="192.7">PA23_SCL</text>
<text x="162.6" y="195.2">PA22_SDA</text>
<text x="88.9" y="218.1">PA03_A1</text>
<text x="96.5" y="238.4">PA02_A0</text>
<text x="119" y="246.4" transform="rotate(-90 119 246.4)">~{RESET}</text>
</g>
<g font-size="1.4" fill="#006464">
<text x="148.1" y="83" transform="rotate(-90 148.1 83)">10K</text>
<text x="155.8" y="82.9" transform="rotate(-90 155.8 82.9)">10k</text>
<text x="54.2" y="92.5" transform="rotate(-90 54.2 92.5)">1k</text>
<text x="143.7" y="99.9">1k</text>
</g>
<g font-size="1.4" fill="#840000">
<text x="130.3" y="200.5" transform="rotate(-90 130.3 200.5)">VBAT</text>
<text x="135.4" y="200" transform="rotate(-90 135.4 200)">USB</text>
<text x="127.8" y="237.6" transform="rotate(-90 127.8 237.6)">GND</text>
</g>
</svg>
